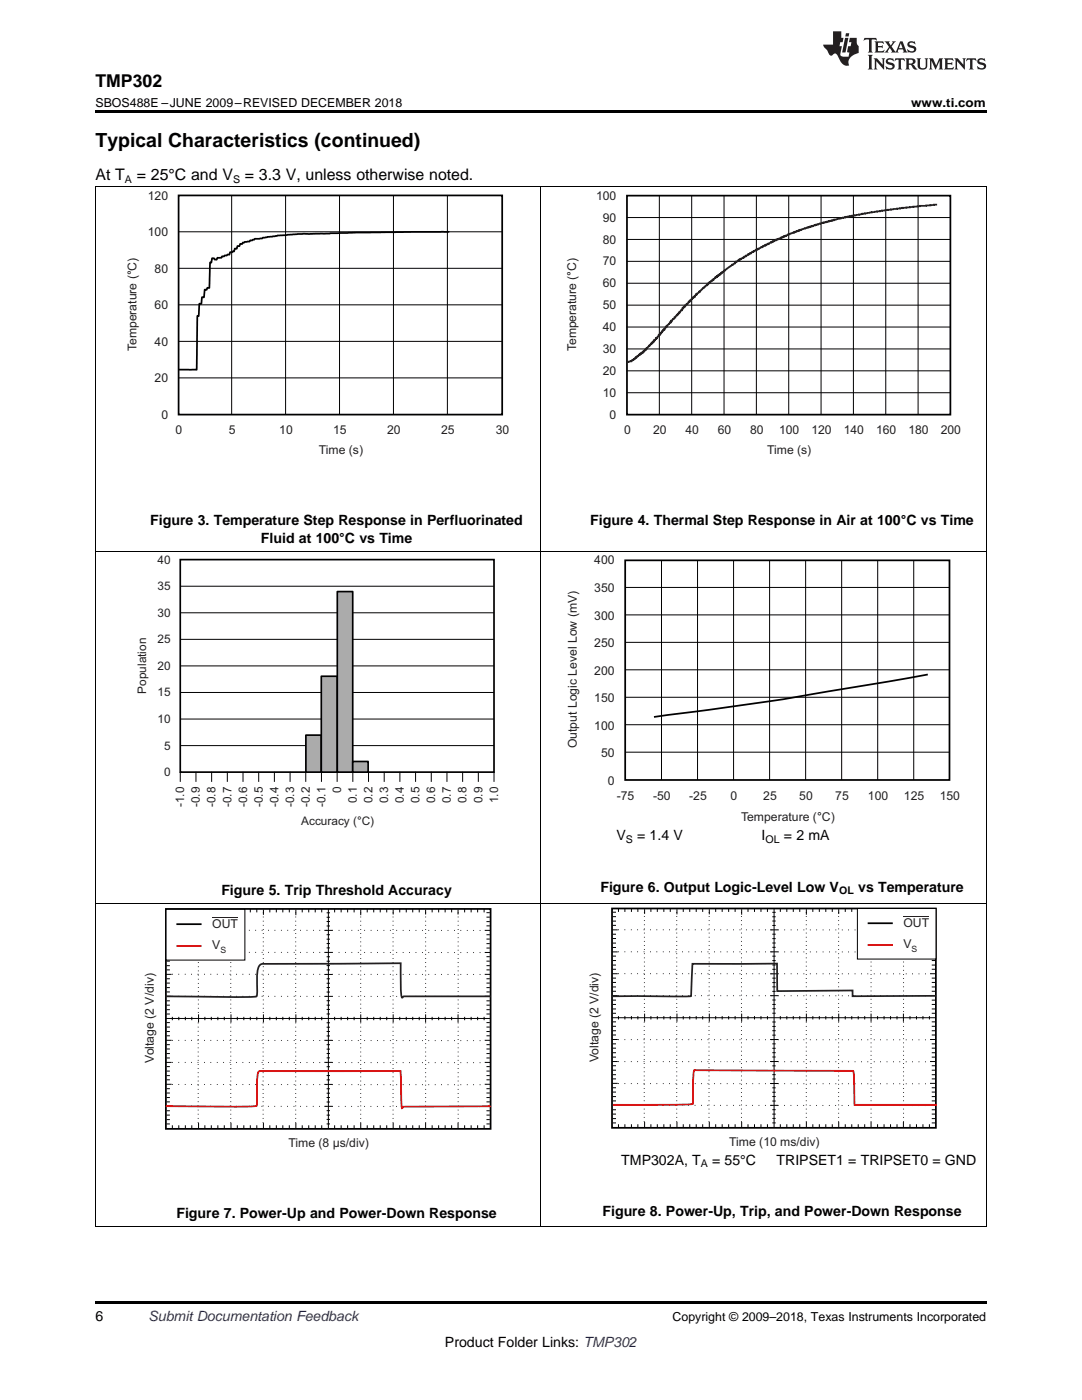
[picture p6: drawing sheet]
<svg xmlns="http://www.w3.org/2000/svg" width="216mm" height="279mm" viewBox="0 0 216 279" stroke-linecap="round" stroke-linejoin="round" font-family="sans-serif">
<path d="M19 244.8l.2 .1zM196.7 244.8l.1 .1zM19 259.7h177.8v.5h-177.8z" fill="#000"/>
<g fill="none" stroke="#000" stroke-width=".2">
<path d="M19.1 180.4v64.5M33.1 190.1h1.1M33.1 185.7h1.1M33.1 194.5h1.1M33.1 198.8h1.1M33.2 197.1h.7M33.2 195.3h.7M33.2 193.6h.7M33.2 192.7h.7M33.2 191.8h.7M33.2 188.3h.7M33.2 187.4h.7"/>
<path d="M33.2 183.9h.7M33.2 198h.7M33.2 196.2h.7M33.2 199.7h.7M33.2 190.9h.7M33.2 189.2h.7M33.2 186.5h.7M33.2 184.8h.7M33.2 183h.7M33.2 182.1h.7M34.4 181.4v.7M35.7 181.4v.7"/>
<path d="M37 181.4v.7M38.3 181.4v.7M39.6 181.5v1M40.9 181.4v.7M42.2 181.4v.7M43.5 181.4v.7M44.8 181.4v.7M46.1 181.5v1.1M47.4 181.4v.7M48.7 181.4v.7M49.9 181.4v.7M51.2 181.4v.7"/>
<path d="M52.6 181.5v1.1M53.8 181.4v.7M55.1 181.4v.7M56.4 181.4v.7M57.7 181.4v.7M59 181.5v1.1M60.3 181.4v.7M61.6 181.4v.7M62.9 181.4v.7M64.2 181.4v.7M64.7 185.7h1.6M64.7 194.5h1.6"/>
<path d="M64.7 198.8h1.6M64.7 190.1h1.6M65.2 198h.6M65.2 197.1h.6M65.2 196.2h.6M65.2 195.3h.6M65.2 193.6h.6M65.2 192.7h.6M65.2 191.8h.6M65.2 190.9h.6M65.2 189.2h.6M65.2 188.3h.6"/>
<path d="M65.2 187.4h.6M65.2 186.5h.6M65.2 184.8h.6M65.2 183.9h.6M65.2 183.1h.6M65.2 182.2h.6M65.2 199.7h.6M65.5 181.3v43.9M66.8 181.4v.7M68.1 181.4v.7M69.4 181.4v.7M70.7 181.4v.7"/>
<path d="M72 181.5v1.1M73.3 181.4v.7M74.6 181.4v.7M75.9 181.4v.7M77.2 181.4v.7M78.5 181.5v1M79.8 181.4v.7M81.1 181.4v.7M82.4 181.4v.7M83.7 181.4v.7M84.9 181.5v1M86.2 181.4v.7"/>
<path d="M87.5 181.4v.7M88.8 181.4v.7M90.1 181.4v.7M91.4 181.5v1M92.7 181.4v.7M94 181.4v.7M95.3 181.4v.7M96.6 181.4v.7M96.7 190.1h1.1M96.7 185.7h1.1M96.7 194.5h1.1M96.7 198.8h1.1"/>
<path d="M97.1 197.1h.6M97.1 195.3h.6M97.1 193.6h.6M97.1 192.7h.6M97.1 191.8h.6M97.1 188.3h.6M97.1 187.4h.6M97.1 183.9h.6M97.1 198h.6M97.1 196.2h.6M97.1 199.7h.6M97.1 190.9h.6"/>
<path d="M97.1 189.2h.6M97.1 186.5h.6M97.1 184.8h.6M97.1 183h.6M97.1 182.1h.6M107.9 180.4v64.5M196.8 180.4v64.5M33.1 203.3h64.7M33.1 212h1.1M33.1 207.6h1.1M33.1 216.4h1.1M33.2 202.4h.7"/>
<path d="M33.2 201.5h.7M33.2 200.6h.7M33.2 219.9h.7M33.2 219h.7M33.2 218.1h.7M33.2 217.3h.7M33.2 215.5h.7M33.2 214.7h.7M33.2 213.8h.7M33.2 212.9h.7M33.2 211.1h.7M33.2 210.3h.7"/>
<path d="M33.2 209.3h.7M33.2 208.5h.7M33.2 206.7h.7M33.2 205.9h.7M33.2 205h.7M33.2 204.1h.7M34.4 202.9v.7M35.7 202.9v.7M37 202.9v.7M38.3 202.9v.7M39.6 202.4v1.7M40.9 202.9v.7"/>
<path d="M42.2 202.9v.7M43.5 202.9v.7M44.8 202.9v.7M46.1 202.4v1.7M47.4 202.9v.7M48.7 202.9v.7M49.9 202.9v.7M51.2 202.9v.7M52.6 202.4v1.7M53.8 202.9v.7M55.1 202.9v.7M56.4 202.9v.7"/>
<path d="M57.7 202.9v.7M59 202.4v1.7M60.3 202.9v.7M61.6 202.9v.7M62.9 202.9v.7M64.2 202.9v.7M64.7 212h1.6M64.7 207.6h1.6M64.7 216.4h1.6M65.2 202.4h.6M65.2 200.6h.6M65.2 219h.6"/>
<path d="M65.2 215.5h.6M65.2 214.7h.6M65.2 213.8h.6M65.2 210.3h.6M65.2 209.4h.6M65.2 208.5h.6M65.2 206.7h.6M65.2 205.9h.6M65.2 201.5h.6M65.2 219.9h.6M65.2 218.2h.6M65.2 217.3h.6"/>
<path d="M65.2 212.9h.6M65.2 211.1h.6M65.2 205h.6M65.2 204.1h.6M66.8 202.9v.7M68.1 202.9v.7M69.4 202.9v.7M70.7 202.9v.7M72 202.4v1.7M73.3 202.9v.7M74.6 202.9v.7M75.9 202.9v.7"/>
<path d="M77.2 202.9v.7M78.5 202.4v1.7M79.8 202.9v.7M81.1 202.9v.7M82.4 202.9v.7M83.7 202.9v.7M84.9 202.4v1.7M86.2 202.9v.7M87.5 202.9v.7M88.8 202.9v.7M90.1 202.9v.7M91.4 202.4v1.7"/>
<path d="M92.7 202.9v.7M94 202.9v.7M95.3 202.9v.7M96.6 202.9v.7M96.7 212h1.1M96.7 207.6h1.1M96.7 216.4h1.1M97.1 202.4h.6M97.1 201.5h.6M97.1 200.6h.6M97.1 219.9h.6M97.1 219h.6"/>
<path d="M97.1 218.1h.6M97.1 217.3h.6M97.1 215.5h.6M97.1 214.7h.6M97.1 213.8h.6M97.1 212.9h.6M97.1 211.1h.6M97.1 210.3h.6M97.1 209.3h.6M97.1 208.5h.6M97.1 206.7h.6M97.1 205.9h.6"/>
<path d="M97.1 205h.6M97.1 204.1h.6M33.1 220.8h1.1M33.2 224.3h.7M33.2 223.4h.7M33.2 222.5h.7M33.2 221.7h.7M34.4 224.6v.6M35.7 224.6v.6M37 224.6v.6M38.3 224.6v.6M39.6 224.1v1.1"/>
<path d="M40.9 224.6v.6M42.2 224.6v.6M43.5 224.6v.6M44.8 224.6v.6M46.1 224.1v1.1M47.4 224.6v.6M48.7 224.6v.6M49.9 224.6v.6M51.2 224.6v.6M52.6 224.1v1.1M53.8 224.6v.6M55.1 224.6v.6"/>
<path d="M56.4 224.6v.6M57.7 224.6v.6M59 224.1v1.1M60.3 224.6v.6M61.6 224.6v.6M62.9 224.6v.6M64.2 224.6v.6M64.7 220.8h1.6M65.2 222.5h.6M65.2 224.3h.6M65.2 223.4h.6M65.2 221.7h.6"/>
<path d="M66.8 224.6v.6M68.1 224.6v.6M69.4 224.6v.6M70.7 224.6v.6M72 224.1v1.1M73.3 224.6v.6M74.6 224.6v.6M75.9 224.6v.6M77.2 224.6v.6M78.5 224.1v1.1M79.8 224.6v.6M81.1 224.6v.6"/>
<path d="M82.4 224.6v.6M83.7 224.6v.6M84.9 224.1v1.1M86.2 224.6v.6M87.5 224.6v.6M88.8 224.6v.6M90.1 224.6v.6M91.4 224.1v1.1M92.7 224.6v.6M94 224.6v.6M95.3 224.6v.6M96.6 224.6v.6"/>
<path d="M96.7 220.8h1.1M97.1 224.3h.6M97.1 223.4h.6M97.1 222.5h.6M97.1 221.7h.6M19 244.8h177.8"/>
</g>
<path d="M34.3 185.7h62.7M34.3 194.4l62.7 .1M34.3 198.8l62.7 .1M34.3 190.1h62.7M34.3 216.4l62.7 .1M34.3 212l62.7 .1M34.3 207.6l62.7 .1M34.3 220.8h62.7" fill="none" stroke="#000" stroke-width=".2" stroke-dasharray=".2 1.1" stroke-linecap="butt"/>
<path d="M33.1 181.4h64.8v43.9h-64.8z" fill="none" stroke="#000" stroke-width=".35"/>
<g fill="none" stroke="#000" stroke-width=".2" stroke-dasharray=".2 .7" stroke-linecap="butt">
<path d="M39.6 182.1v20M46 182.1v20M52.5 182.1v20M59 182.1v20M72 182.1v20M78.4 182.1v20M84.9 182.1v20M91.4 182.1v20M39.5 204.1v20M46 204.1v20M52.5 204.1v20M59 204.1v20"/>
<path d="M72 204.1v20M78.4 204.1v20M84.9 204.1v20M91.4 204.1v20"/>
</g>
<path d="M33.2 198.8l17.8 .1 .2-.1 .1-.4v-1.6a11.2 11.2 0 0 1 .3-3.7l.3-.6 .5-.1 27.6-.2v.8a24.3 24.3 0 0 0 .2 6.1l.4-.3h17.1" fill="none" stroke="#231f20" stroke-width=".35"/>
<path d="M33.2 220.8l13.6 .1 4.2-.1 .2-.1 .1-.4v-3.9a3.4 3.4 0 0 1 .5-2.6h28.1l.3 7.4 .3-.3 17.2-.1" fill="none" stroke="#f00" stroke-width=".35"/>
<path d="M33.1 181.5h15.8v10.1h-15.8z" fill-rule="evenodd" fill="#fff"/>
<g fill="none" stroke="#000" stroke-width=".2">
<path d="M33.1 181.5h15.8v10.1h-15.8zM122.2 190h1.1M122.2 185.6h1.1M122.2 194.3h1.1M122.2 198.7h1.1M122.2 197.8h.7M122.2 197h.7M122.2 195.2h.7M122.2 193.4h.7M122.2 192.6h.7M122.2 191.7h.7M122.2 190.8h.7"/>
<path d="M122.2 188.2h.7M122.2 187.3h.7M122.2 184.7h.7M122.2 183.8h.7M122.2 196.1h.7M122.2 199.6h.7M122.2 189.1h.7M122.2 186.4h.7M122.2 182.9h.7M122.2 182.1h.7M123.4 181.3v.7M124.7 181.3v.7"/>
<path d="M126 181.3v.7M127.3 181.3v.7M128.6 181.4v1M129.9 181.3v.7M131.2 181.3v.7M132.5 181.3v.7M133.7 181.3v.7M135.1 181.4v1.1M136.3 181.3v.7M137.6 181.3v.7M138.9 181.3v.7M140.2 181.3v.7"/>
<path d="M141.5 181.4v1.1M142.8 181.3v.7M144.1 181.3v.7M145.4 181.3v.7M146.7 181.3v.7M148 181.4v1.1M149.3 181.3v.7M150.6 181.3v.7M151.8 181.3v.7M153.1 181.3v.7M153.7 190h1.6M153.7 185.6h1.6"/>
<path d="M153.7 194.3h1.6M153.7 198.7h1.6M154.1 197.8h.7M154.1 196.9h.7M154.1 196.1h.7M154.1 195.2h.7M154.1 193.4h.7M154.1 192.6h.7M154.1 191.7h.7M154.1 190.8h.7M154.1 189.1h.7M154.1 188.2h.7"/>
<path d="M154.1 187.3h.7M154.1 186.4h.7M154.1 184.7h.7M154.1 183.8h.7M154.1 183h.7M154.1 182.1h.7M154.1 199.6h.7M154.5 181.2v43.8M155.7 181.3v.7M157 181.3v.7M158.3 181.3v.7M159.6 181.3v.7"/>
<path d="M160.9 181.4v1.1M162.2 181.3v.7M163.5 181.3v.7M164.8 181.3v.7M166.1 181.3v.7M167.4 181.4v1M168.7 181.3v.7M170 181.3v.7M171.2 181.3v.7M172.5 181.3v.7M173.8 181.4v1M175.1 181.3v.7"/>
<path d="M176.4 181.3v.7M177.7 181.3v.7M179 181.3v.7M180.3 181.4v1M181.6 181.3v.7M182.9 181.3v.7M184.2 181.3v.7M185.5 181.3v.7M185.6 190h1.1M185.6 185.6h1.1M185.6 194.3h1.1M185.6 198.7h1.1"/>
<path d="M185.9 197.8h.7M185.9 197h.7M185.9 195.2h.7M185.9 193.4h.7M185.9 192.6h.7M185.9 191.7h.7M185.9 190.8h.7M185.9 188.2h.7M185.9 187.3h.7M185.9 184.7h.7M185.9 183.8h.7M185.9 196.1h.7"/>
<path d="M185.9 199.6h.7M185.9 189.1h.7M185.9 186.4h.7M185.9 182.9h.7M185.9 182.1h.7M122.1 203.1h64.5M122.2 211.9h1.1M122.2 207.5h1.1M122.2 216.2h1.1M122.2 202.2h.7M122.2 201.4h.7M122.2 200.5h.7"/>
<path d="M122.2 219.7h.7M122.2 218.8h.7M122.2 217.9h.7M122.2 217.1h.7M122.2 215.3h.7M122.2 214.5h.7M122.2 213.6h.7M122.2 212.7h.7M122.2 211h.7M122.2 210.1h.7M122.2 209.2h.7M122.2 208.3h.7"/>
<path d="M122.2 206.6h.7M122.2 205.7h.7M122.2 204.8h.7M122.2 203.9h.7M123.4 202.8v.7M124.7 202.8v.7M126 202.8v.7M127.3 202.8v.7M128.6 202.3v1.6M129.9 202.8v.7M131.2 202.8v.7M132.5 202.8v.7"/>
<path d="M133.7 202.8v.7M135.1 202.3v1.6M136.3 202.8v.7M137.6 202.8v.7M138.9 202.8v.7M140.2 202.8v.7M141.5 202.3v1.6M142.8 202.8v.7M144.1 202.8v.7M145.4 202.8v.7M146.7 202.8v.7M148 202.3v1.6"/>
<path d="M149.3 202.8v.7M150.6 202.8v.7M151.8 202.8v.7M153.1 202.8v.7M153.7 211.8h1.6M153.7 207.5h1.6M153.7 216.2h1.6M154.1 202.2h.7M154.1 200.5h.7M154.1 218.8h.7M154.1 217.1h.7M154.1 212.7h.7"/>
<path d="M154.1 210.9h.7M154.1 208.3h.7M154.1 206.6h.7M154.1 205.7h.7M154.1 204.8h.7M154.1 201.3h.7M154.1 219.7h.7M154.1 218h.7M154.1 215.3h.7M154.1 214.5h.7M154.1 213.6h.7M154.1 210.1h.7"/>
<path d="M154.1 209.2h.7M154.1 204h.7M155.7 202.8v.7M157 202.8v.7M158.3 202.8v.7M159.6 202.8v.7M160.9 202.3v1.6M162.2 202.8v.7M163.5 202.8v.7M164.8 202.8v.7M166.1 202.8v.7M167.4 202.3v1.6"/>
<path d="M168.7 202.8v.7M170 202.8v.7M171.2 202.8v.7M172.5 202.8v.7M173.8 202.3v1.6M175.1 202.8v.7M176.4 202.8v.7M177.7 202.8v.7M179 202.8v.7M180.3 202.3v1.6M181.6 202.8v.7M182.9 202.8v.7"/>
<path d="M184.2 202.8v.7M185.5 202.8v.7M185.6 211.9h1.1M185.6 207.5h1.1M185.6 216.2h1.1M185.9 202.2h.7M185.9 201.4h.7M185.9 200.5h.7M185.9 219.7h.7M185.9 218.8h.7M185.9 217.9h.7M185.9 217.1h.7"/>
<path d="M185.9 215.3h.7M185.9 214.5h.7M185.9 213.6h.7M185.9 212.7h.7M185.9 211h.7M185.9 210.1h.7M185.9 209.2h.7M185.9 208.3h.7M185.9 206.6h.7M185.9 205.7h.7M185.9 204.8h.7M185.9 203.9h.7"/>
<path d="M122.2 220.6h1.1M122.2 224.1h.7M122.2 223.2h.7M122.2 222.3h.7M122.2 221.5h.7M123.4 224.4v.6M124.7 224.4v.6M126 224.4v.6M127.3 224.4v.6M128.6 223.9v1.1M129.9 224.4v.6M131.2 224.4v.6"/>
<path d="M132.5 224.4v.6M133.7 224.4v.6M135.1 223.9v1.1M136.3 224.4v.6M137.6 224.4v.6M138.9 224.4v.6M140.2 224.4v.6M141.5 223.9v1.1M142.8 224.4v.6M144.1 224.4v.6M145.4 224.4v.6M146.7 224.4v.6"/>
<path d="M148 223.9v1.1M149.3 224.4v.6M150.6 224.4v.6M151.8 224.4v.6M153.1 224.4v.6M153.7 220.6h1.6M154.1 224.1h.7M154.1 222.3h.7M154.1 221.5h.7M154.1 223.2h.7M155.7 224.4v.6M157 224.4v.6"/>
<path d="M158.3 224.4v.6M159.6 224.4v.6M160.9 223.9v1.1M162.2 224.4v.6M163.5 224.4v.6M164.8 224.4v.6M166.1 224.4v.6M167.4 223.9v1.1M168.7 224.4v.6M170 224.4v.6M171.2 224.4v.6M172.5 224.4v.6"/>
<path d="M173.8 223.9v1.1M175.1 224.4v.6M176.4 224.4v.6M177.7 224.4v.6M179 224.4v.6M180.3 223.9v1.1M181.6 224.4v.6M182.9 224.4v.6M184.2 224.4v.6M185.5 224.4v.6M185.6 220.6h1.1M185.9 224.1h.7"/>
<path d="M185.9 223.2h.7M185.9 222.3h.7M185.9 221.5h.7"/>
</g>
<path d="M42.3 183.1h5.2" fill="none" stroke="#231f20" stroke-width=".2"/>
<path d="M35.4 184.4h4.6M122.1 181.3h64.6v43.8h-64.6z" fill="none" stroke="#000" stroke-width=".35"/>
<path d="M35.4 188.8h4.6M122.4 220.5h12.2l3.7-.2v-4.8l.2-1.9 31.7 .1 .2 1.8 .1 5h16.3" fill="none" stroke="#f00" stroke-width=".35"/>
<path d="M123.3 185.6h62.6M123.3 194.3l62.6 .1M123.3 198.7h62.6M123.3 189.9l62.6 .1M123.3 216.2l62.6 .1M123.3 211.9h62.6M123.3 207.5h62.6M123.3 220.6h62.5" fill="none" stroke="#000" stroke-width=".2" stroke-dasharray=".2 1.1" stroke-linecap="butt"/>
<g fill="none" stroke="#000" stroke-width=".2" stroke-dasharray=".2 .7" stroke-linecap="butt">
<path d="M128.6 182v20M135 182v20M141.5 182v20M148 182v20M160.9 182v20M167.3 182v20M173.8 182v20M180.3 182v20M128.6 203.9v20M135 203.9v20M141.5 203.9v20M148 203.9v20"/>
<path d="M160.9 203.9v20M167.3 203.9v20M173.8 203.9v20M180.3 203.9v20"/>
</g>
<path d="M186.6 198.7l-16.5 .1v-1.1l-15 .1-.1-5.5-16.8 .1-.3 6.4h-15.7" fill="none" stroke="#231f20" stroke-width=".35"/>
<path d="M171.1 181.3h15.7v10.1h-15.7z" fill-rule="evenodd" fill="#fff"/>
<g fill="none" stroke="#000" stroke-width=".2">
<path d="M19.1 110v70.4M36 117h62.6M107.9 110v70.4M196.8 110v70.4M36 122.3h62.6M36 127.6h62.6M36 132.9h62.6M36 138.2h62.6M36 154v2M36 143.5h62.6M36 148.8h62.6M39.1 154v2"/>
<path d="M42.2 154v2M45.4 154v2M48.5 154v2M51.6 154v2M54.8 154v2M57.9 154v2M61 154v2M64.1 154v2M67.3 154v2M70.4 154v2M73.5 154v2M76.7 154v2"/>
<path d="M79.8 154v2M82.9 154v2M86.1 154v2M89.2 154v2M92.3 154v2M95.4 154v2M98.6 154v2M19 180.4h177.8M171.1 181.3h15.7v10.1h-15.7z"/>
</g>
<path d="M180.3 182.9h5.1" fill="none" stroke="#231f20" stroke-width=".2"/>
<path d="M173.3 184.3h4.7" fill="none" stroke="#000" stroke-width=".35"/>
<path d="M173.3 188.6h4.7" fill="none" stroke="#f00" stroke-width=".35"/>
<path d="M36 111.7h62.6v42.4h-62.6z" fill="none" stroke="#000" stroke-width=".34"/>
<path d="M61 146.7h3.1v7.4h-3.1z" fill-rule="evenodd" fill="#ababab"/>
<path d="M61 146.7h3.1v7.4h-3.1z" fill="none" stroke="#000" stroke-width=".34"/>
<path d="M64.1 135h3.2v19.1h-3.2z" fill-rule="evenodd" fill="#ababab"/>
<path d="M64.1 135h3.2v19.1h-3.2z" fill="none" stroke="#000" stroke-width=".34"/>
<path d="M67.3 118.1h3.1v36h-3.1z" fill-rule="evenodd" fill="#ababab"/>
<path d="M67.3 118.1h3.1v36h-3.1z" fill="none" stroke="#000" stroke-width=".34"/>
<path d="M70.4 152h3.1v2.1h-3.1z" fill-rule="evenodd" fill="#ababab"/>
<path d="M70.4 152h3.1v2.1h-3.1z" fill="none" stroke="#000" stroke-width=".34"/>
<path d="M35.6 39h64.6v43.7h-64.6zM125.1 39h64.5v43.7h-64.5zM89.5 46.2l-18.5 .2-10.5 .3-5.1 .3-2.9 .4-.2 .2h-1.4l-.6 .4h-.4l-.1 .2-.9 .1-.5 .1-.1 .3h-.4l-.1 .4h-.4l-.2 .5h-.1a.44 .44 0 0 0-.4 .6l-.8 .1-.1 .5h-.4l-.7 .4-.4-.1-.2 .4-.7-.1-.2 .4-.9-.3-.1 .9h-.3l-.1 5.1-.4-.1-.2 .4h-.4l-.1 1.5h-.4l-.1 1.3h-.4l-.2 2.5h-.2l-.2 10.7h-3.4M124.7 111.8h64.8v43.9h-64.8zM185.1 134.6l-29.6 5.1-25 3.4" fill="none" stroke="#000" stroke-width=".35"/>
<g fill="none" stroke="#000" stroke-width=".2">
<path d="M19 37.2h177.8M19.1 37.2v72.9M46.2 39v43.7M57 39v43.7M67.7 39v43.7M78.5 39v43.7M89.3 39v43.7M107.9 37.2v72.9M131.6 39v43.7M138 39v43.7M144.5 39v43.7M150.9 39v43.7"/>
<path d="M157.4 39v43.7M163.8 39v43.7M170.3 39v43.7M176.7 39v43.7M183.2 39v43.7M196.8 37.2v72.9M35.6 46.3h64.6M35.6 53.5h64.6M125.1 43.4h64.5M125.1 52.2h64.5M125.1 47.8h64.5M125.1 56.5h64.5"/>
<path d="M35.6 60.8h64.6M35.6 68.1h64.6M35.6 75.4h64.6M125.1 60.9h64.5M125.1 69.6h64.5M125.1 65.3h64.5M125.1 78.4h64.5M125.1 74h64.5M19 110h177.8M124.7 117.2h64.8M132 111.8v43.9M139.2 111.8v43.9"/>
<path d="M146.4 111.8v43.9M153.6 111.8v43.9M160.8 111.8v43.9M167.9 111.8v43.9M175.1 111.8v43.9M182.3 111.8v43.9M124.7 122.7h64.8M124.7 133.7h64.8M124.7 128.2h64.8M124.7 139.2h64.8M124.7 144.6h64.8M124.7 150.1h64.8"/>
</g>
<path d="M187 40.8l-3.4 .3-7.6 .9-3.9 .6-5.6 1.2-.2 .2-2.1 .4-2.6 .8-4 1.4-2.2 1.1-.5 .1-.1 .2-3.9 1.8-2.4 1.4-.2 .3-1.4 .7-.3 .4-2.1 1.4-.3 .4-.1-.1-2.1 1.8-.4 .2v.2l-1.3 1-2.9 2.8-.2 .3-.6 .5-.1 .2h-.1l-.1 .3h-.2l-.4 .7-.3 .1-1.3 1.6h-.1l-.2 .4h-.1l-.7 .9h-.2l-.2 .5-.5 .3-.2 .4-3 3.1v.2l-2.9 2.3-.7 .1M125.1 72.2h.1M125.2 72.2h.1M125.3 72.2h.1" fill="none" stroke="#231f20" stroke-width=".34"/>
<path d="M19 22h177.8v.5h-177.8z" fill="#000"/>
<g fill="#231f20">
<path d="M172.5 7.6l-.1 .5 .4-.2h.6v.1v2.1l-.2 .4h.9l-.2-.4v-2.1l.1-.1h.5l.5 .2-.2-.5zM174.5 8.3l.2 .3v1.5l-.2 .4h1.8l.2-.6a1.04 1.04 0 0 1-1.3 .2v-.7h.6l.3 .2v-.6l-.3 .2h-.6v-.6l.8-.1 .4 .3-.2-.5zM176.5 8.3l.9 1.1-.9 1.1h.8l-.2-.2 .4-.7 .5 .7-.2 .2h1.5l-.2-.2 .2-.4h.9l.1 .4-.2 .2h1l-.3-.3-.7-1.9h-.5l-.9 2-.8-1 .9-1h-.8l.1 .3-.4 .5-.3-.6 .1-.2zM179.7 8.6l.4 1h-.7zM181.3 8.4a.63 .63 0 0 0-.2 .7 .63 .63 0 0 0 .6 .4l.6 .2 .1 .2a.75 .75 0 0 1-.7 .4 .75 .75 0 0 1-.6-.5l.1 .7 .1-.1a1.11 1.11 0 0 0 1.5-.6 1.13 1.13 0 0 0-1.2-.8l-.1-.4a1.04 1.04 0 0 1 1.2 .2l-.2-.5-.2 .1-.4-.2zM173.2 10.9l.2 .4v2.2l-.2 .4h1l-.3-.4v-2.2l.3-.4zM174.3 11.6l.3 .4v1.5l-.3 .4h.8l-.2-.4v-1.3l1.5 1.7v-1.9l.2-.4h-.7l.2 .4v.9l-1.1-1.3zM177 11.8a.62 .62 0 0 0-.2 .7 .62 .62 0 0 0 .6 .4l.6 .1 .1 .3a.76 .76 0 0 1-.7 .3 .76 .76 0 0 1-.7-.4l.2 .7 .1-.1a1.11 1.11 0 0 0 1.5-.6 1.13 1.13 0 0 0-1.2-.8l-.1-.4a1.04 1.04 0 0 1 1.2 .2l-.2-.6-.2 .1-.5-.1zM178.7 11.6l-.2 .6a.61 .61 0 0 1 .8-.3v1.6l-.2 .4h.9l-.2-.4v-1.6a.63 .63 0 0 1 .7 .3l-.1-.6zM180.6 11.6l.3 .4v1.5l-.3 .4h1l-.2-.2-.1-.8 .6 .2a.76 .76 0 0 0 1.2 .7l-1-1a.58 .58 0 0 0 .6-.5 .58 .58 0 0 0-.5-.6zM181.4 11.9h.1a.45 .45 0 0 1 .5 .1 .45 .45 0 0 1 .1 .5l-.8 .2zM182.9 11.6l.2 .2a2.17 2.17 0 0 0 .3 1.9 .99 .99 0 0 0 1.6-.6v-1.1l.2-.4h-.7l.2 .2a1.92 1.92 0 0 1-.2 1.8 .6 .6 0 0 1-.9-.5v-1.1l.2-.4zM185.4 11.6l.2 .4v1.5l-.2 .4h.7l-.2-.4v-1.4l.8 1.8 .8-1.8v1.4l-.2 .4h.9l-.2-.4v-1.5l.2-.4h-.8l-.6 1.5-.6-1.5zM188.4 11.6l.2 .4v1.5l-.2 .4h1.8l.1-.6a1.04 1.04 0 0 1-1.2 .1v-.6h.5l.4 .2v-.6l-.4 .2h-.5v-.7h.8l.3 .3-.1-.6zM190.5 11.6l.2 .4v1.5l-.2 .4h.7l-.2-.4v-1.3l1.5 1.7v-1.9l.2-.4h-.7l.2 .4v.9l-1.1-1.3zM192.9 11.6l-.1 .6a.61 .61 0 0 1 .7-.3l.1 1.6-.3 .4h1l-.3-.4 .1-1.6a.63 .63 0 0 1 .7 .3l-.1-.6zM195.2 11.8a.62 .62 0 0 0-.2 .7 .62 .62 0 0 0 .6 .4l.6 .1 .1 .3a.76 .76 0 0 1-.7 .3 .76 .76 0 0 1-.6-.4l.1 .7 .1-.1a1.11 1.11 0 0 0 1.6-.6 1.13 1.13 0 0 0-1.3-.8l-.1-.4a1.04 1.04 0 0 1 1.2 .2l-.1-.6-.2 .1-.5-.1z"/>
<path d="M166.2 6.3v2.6h-1.9v.4l.8 .9a.91 .91 0 0 0 1 .8 .56 .56 0 0 1 .5-.3 .56 .56 0 0 1 .5 .3l.4 .8a1.53 1.53 0 0 0 1.9 1.2 1.54 1.54 0 0 1 1-2.1l.9-.3v-1.4a1.52 1.52 0 0 1-.4-1.6h-1.3l-.2 .8h.5l-.2 .8h-.5l-.1 1v.2l.4 .1-.2 .8a1.93 1.93 0 0 1-1.6-.3l.3-1.8h-.5l.2-.8h.4l.2-.8h-.4v-1.3zM168.6 7.6l-.6 2.9h.7l.6-2.9zM168.8 6.6l-.1 .7h.6l.2-.7z"/>
</g>
<text font-size="3.9" x="19" y="29.3">Typical Characteristics (continued)</text>
<text font-size="3.5" x="19" y="17.3">TMP302</text>
<g font-size="3.2">
<text x="19" y="36">At T</text>
<text x="27.3" y="36">= 25°C and V</text>
<text x="48.9" y="36">= 3.3 V, unless otherwise noted.</text>
</g>
<g font-size="2.8">
<text x="30" y="104.8">Figure 3. Temperature Step Response in Perfluorinated</text>
<text x="117.8" y="104.8">Figure 4. Thermal Step Response in Air at 100°C vs Time</text>
<text x="52.1" y="108.3">Fluid at 100°C vs Time</text>
<text x="123" y="167.6">V</text>
<text x="127.1" y="167.6">= 1.4 V</text>
<text x="152" y="167.6">I</text>
<text x="156.4" y="167.6">= 2 mA</text>
<text x="44.2" y="178.6">Figure 5. Trip Threshold Accuracy</text>
<text x="119.8" y="177.9">Figure 6. Output Logic-Level Low V</text>
<text x="171.2" y="177.9">vs Temperature</text>
<text x="124" y="232.4">TMP302A, T</text>
<text x="142.1" y="232.4">= 55°C</text>
<text x="154.9" y="232.4">TRIPSET1 = TRIPSET0 = GND</text>
<text x="35.2" y="243.1">Figure 7. Power-Up and Power-Down Response</text>
<text x="120.2" y="242.7">Figure 8. Power-Up, Trip, and Power-Down Response</text>
<text x="19" y="263.6">6</text>
<text x="88.8" y="268.9">Product Folder Links: TMP302</text>
</g>
<text font-size="2.8" fill="#0000c8" x="29.6" y="263.6">Submit Documentation Feedback</text>
<g font-size="2.5">
<text x="19" y="21.4">SBOS488E –JUNE 2009–REVISED DECEMBER 2018</text>
<text x="181.8" y="21.4">www.ti.com</text>
<text x="134.2" y="263.6">Copyright © 2009–2018, Texas Instruments Incorporated</text>
</g>
<g font-size="2.4" fill="#231f20">
<text x="29.5" y="39.8">120</text>
<text x="118.9" y="39.9">100</text>
<text x="29.5" y="47.1">100</text>
<text x="120.3" y="44.2">90</text>
<text x="120.3" y="48.6">80</text>
<text x="120.3" y="53">70</text>
<text x="30.9" y="54.4">80</text>
<text x="120.3" y="57.4">60</text>
<text x="30.9" y="61.7">60</text>
<text x="120.3" y="61.7">50</text>
<text x="27.2" y="70.1" transform="rotate(-90 27.2 70.1)">Temperature ( C)</text>
<text x="30.9" y="69">40</text>
<text x="114.9" y="70.1" transform="rotate(-90 114.9 70.1)">Temperature ( C)</text>
<text x="120.3" y="66.1">40</text>
<text x="120.3" y="70.5">30</text>
<text x="30.9" y="76.3">20</text>
<text x="120.3" y="74.8">20</text>
<text x="32.2" y="83.6">0</text>
<text x="120.3" y="79.2">10</text>
<text x="121.6" y="83.6">0</text>
<text x="35" y="86.6">0</text>
<text x="45.6" y="86.6">5</text>
<text x="55.7" y="86.6">10</text>
<text x="66.5" y="86.6">15</text>
<text x="77.2" y="86.6">20</text>
<text x="88" y="86.6">25</text>
<text x="98.9" y="86.6">30</text>
<text x="124.5" y="86.6">0</text>
<text x="130.3" y="86.6">20</text>
<text x="136.8" y="86.6">40</text>
<text x="143.2" y="86.6">60</text>
<text x="149.7" y="86.6">80</text>
<text x="155.4" y="86.6">100</text>
<text x="161.9" y="86.6">120</text>
<text x="168.3" y="86.6">140</text>
<text x="174.8" y="86.6">160</text>
<text x="181.3" y="86.6">180</text>
<text x="187.7" y="86.6">200</text>
<text x="63.6" y="90.7">Time (s)</text>
<text x="153.1" y="90.7">Time (s)</text>
<text x="31.4" y="112.5">40</text>
<text x="118.6" y="112.7">400</text>
<text x="31.4" y="117.8">35</text>
<text x="118.6" y="118.2">350</text>
<text x="31.4" y="123.1">30</text>
<text x="118.6" y="123.6">300</text>
<text x="31.4" y="128.4">25</text>
<text x="118.6" y="129.1">250</text>
<text x="31.4" y="133.7">20</text>
<text x="118.6" y="134.6">200</text>
<text x="29.2" y="138.4" transform="rotate(-90 29.2 138.4)">Population</text>
<text x="31.4" y="139">15</text>
<text x="118.6" y="140.1">150</text>
<text x="31.4" y="144.3">10</text>
<text x="32.7" y="149.6">5</text>
<text x="115.1" y="149.3" transform="rotate(-90 115.1 149.3)">Output Logic Level Low (mV)</text>
<text x="118.6" y="145.6">100</text>
<text x="32.7" y="154.9">0</text>
<text x="119.9" y="151.1">50</text>
<text x="36.8" y="161.1" transform="rotate(-90 36.8 161.1)">-1.0</text>
<text x="39.9" y="161.1" transform="rotate(-90 39.9 161.1)">-0.9</text>
<text x="43" y="161.1" transform="rotate(-90 43 161.1)">-0.8</text>
<text x="46.2" y="161.1" transform="rotate(-90 46.2 161.1)">-0.7</text>
<text x="49.3" y="161.1" transform="rotate(-90 49.3 161.1)">-0.6</text>
<text x="52.4" y="161.1" transform="rotate(-90 52.4 161.1)">-0.5</text>
<text x="55.6" y="161.1" transform="rotate(-90 55.6 161.1)">-0.4</text>
<text x="58.7" y="161.1" transform="rotate(-90 58.7 161.1)">-0.3</text>
<text x="61.8" y="161.1" transform="rotate(-90 61.8 161.1)">-0.2</text>
<text x="64.9" y="161.1" transform="rotate(-90 64.9 161.1)">-0.1</text>
<text x="68.1" y="158.3" transform="rotate(-90 68.1 158.3)">0</text>
<text x="71.2" y="160.3" transform="rotate(-90 71.2 160.3)">0.1</text>
<text x="74.3" y="160.3" transform="rotate(-90 74.3 160.3)">0.2</text>
<text x="77.5" y="160.3" transform="rotate(-90 77.5 160.3)">0.3</text>
<text x="80.6" y="160.3" transform="rotate(-90 80.6 160.3)">0.4</text>
<text x="83.7" y="160.3" transform="rotate(-90 83.7 160.3)">0.5</text>
<text x="86.9" y="160.3" transform="rotate(-90 86.9 160.3)">0.6</text>
<text x="90" y="160.3" transform="rotate(-90 90 160.3)">0.7</text>
<text x="93.1" y="160.3" transform="rotate(-90 93.1 160.3)">0.8</text>
<text x="96.2" y="160.3" transform="rotate(-90 96.2 160.3)">0.9</text>
<text x="99.4" y="160.3" transform="rotate(-90 99.4 160.3)">1.0</text>
<text x="121.3" y="156.6">0</text>
<text x="123.1" y="159.6">-75</text>
<text x="130.3" y="159.6">-50</text>
<text x="137.5" y="159.6">-25</text>
<text x="145.8" y="159.6">0</text>
<text x="152.3" y="159.6">25</text>
<text x="159.5" y="159.6">50</text>
<text x="166.7" y="159.6">75</text>
<text x="173.2" y="159.6">100</text>
<text x="180.4" y="159.6">125</text>
<text x="187.5" y="159.6">150</text>
<text x="60.1" y="164.6">Accuracy (°C)</text>
<text x="147.9" y="163.8">Temperature ( C)</text>
<text x="42.3" y="185.1">OUT</text>
<text x="180.3" y="184.9">OUT</text>
<text x="42.3" y="189.5">V</text>
<text x="180.3" y="189.3">V</text>
<text x="30.7" y="212.1" transform="rotate(-90 30.7 212.1)">Voltage (2 V/div)</text>
<text x="119.4" y="212" transform="rotate(-90 119.4 212)">Voltage (2 V/div)</text>
<text x="57.6" y="229">Time (8 µs/div)</text>
<text x="145.5" y="228.7">Time (10 ms/div)</text>
</g>
<g font-size="2.4">
<text x="27.2" y="55" transform="rotate(-90 27.2 55)">°</text>
<text x="114.9" y="55" transform="rotate(-90 114.9 55)">°</text>
<text x="163" y="163.8">°</text>
</g>
<g font-size="2.1">
<text x="24.9" y="36.6">A</text>
<text x="46.5" y="36.6">S</text>
<text x="124.9" y="168.2">S</text>
<text x="152.8" y="168.2">OL</text>
<text x="167.5" y="178.5">OL</text>
<text x="139.8" y="233">A</text>
</g>
<g font-size="1.7" fill="#231f20">
<text x="44" y="190.2">S</text>
<text x="181.9" y="190">S</text>
</g>
</svg>
